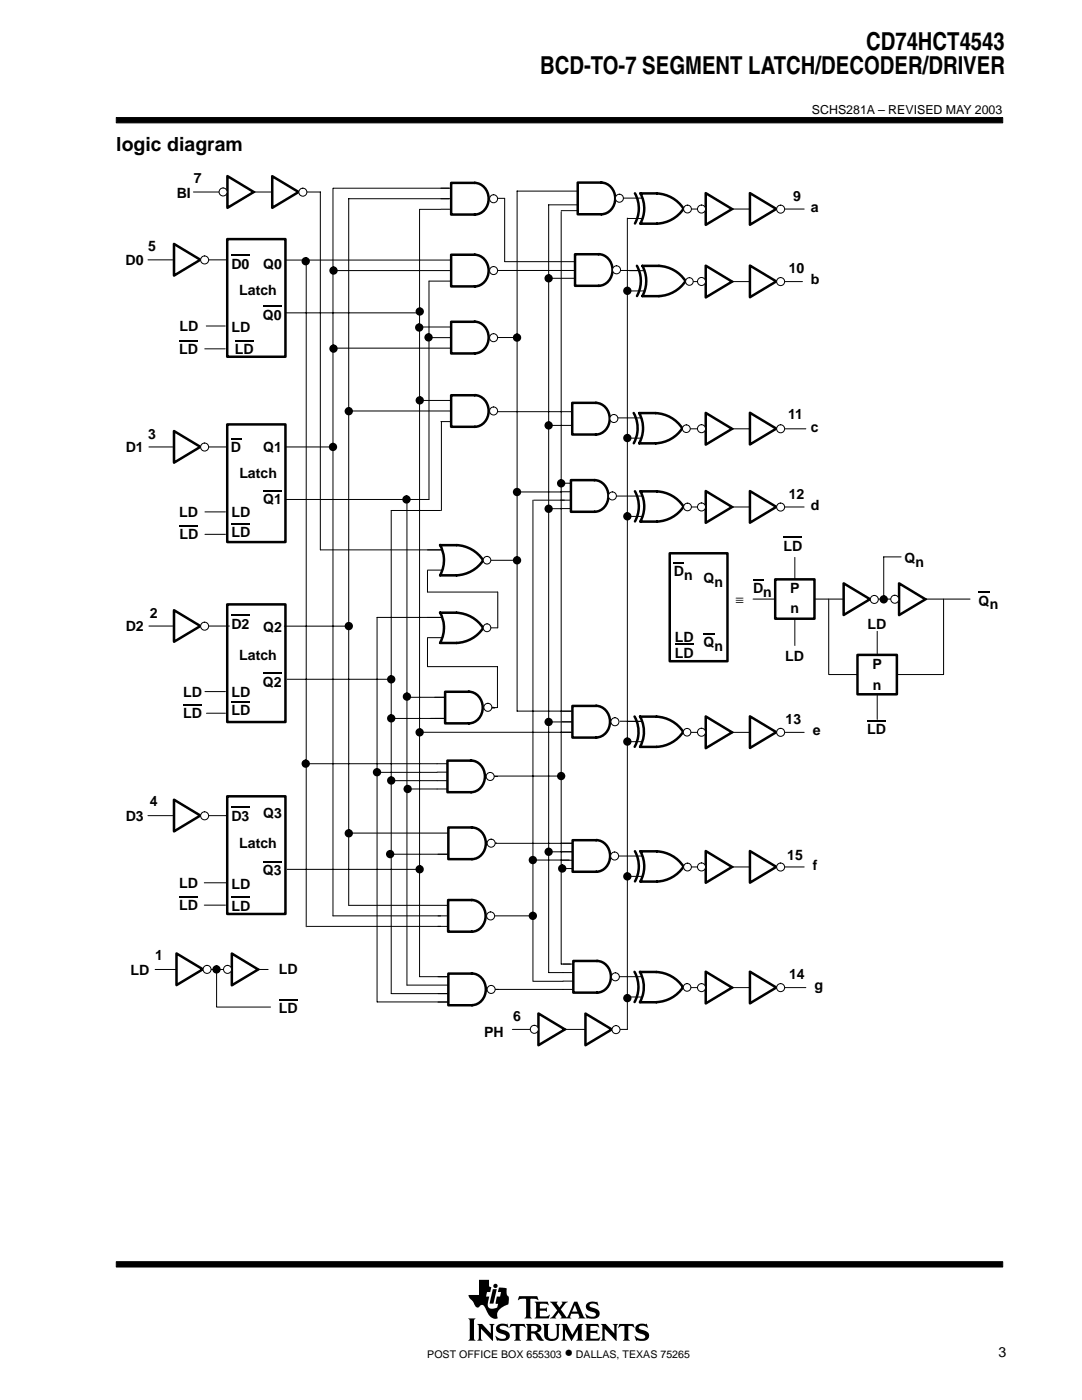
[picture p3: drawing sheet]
<svg xmlns="http://www.w3.org/2000/svg" width="216mm" height="279mm" viewBox="0 0 216 279" stroke-linecap="round" stroke-linejoin="round" font-family="sans-serif">
<g fill="#000" stroke="#000" stroke-width=".2">
<path d="M23.2 23.5h176.9v1h-176.9z" fill-rule="evenodd"/>
<path d="M23.2 251.8h176.9v1.1h-176.9z" fill-rule="evenodd"/>
</g>
<g fill="#000">
<path d="M98.3 257.3h.8l-.6 2.9h-.8z"/>
<path d="M93.4 263.1h1.5l-.3 .4v3.7l.3 .4h-1.5l.3-.4v-3.7z" fill-rule="evenodd"/>
<path d="M95.2 264.2h1l1.7 1.9v-1.5l-.3-.4h1.1l-.3 .4v3l-2.4-2.4v2l.3 .4h-1.1l.3-.6v-2.3z" fill-rule="evenodd"/>
<path d="M95.6 255.4h2v1.3l.4 .2-.2 1h-.6l-.2 .9h.6l-.3 1.2 .1 .7a.9 .9 0 0 0 1.2 .4l.6-.1 .2-.8-.5-.1 .2-1.3h.7l.2-.9h-.7l.3-1 1.5 .2v1.1l.2 .4 .2 .2v.7a.81 .81 0 0 1-.6 1 2.73 2.73 0 0 0-1.7 1.7l.1 .9h-.1a1.81 1.81 0 0 1-2.1-1.5l-.3-.6a.7 .7 0 0 0-.6-.6 .7 .7 0 0 0-.7 .5 1.12 1.12 0 0 1-1.1-1l-.7-.8-.2-.7h2.1z" fill-rule="evenodd"/>
<path d="M99.2 264.6a1.71 1.71 0 0 1 1.7-.4l.2 .1 .1-.1 .3 .8-.6-.3-.8-.1a.41 .41 0 0 0-.4 .5 .41 .41 0 0 0 .5 .3 1.29 1.29 0 0 1 1.5 1.4 1.08 1.08 0 0 1-1.2 .8l-1.1-.1-.2 .1-.4-1 .8 .5 .5 .1 .6-.1 .3-.2a.72 .72 0 0 0-.9-.7 .99 .99 0 0 1-1-.5 .99 .99 0 0 1 .1-1.1z" fill-rule="evenodd"/>
<path d="M101.9 264.2h2.8l.2 .8-.7-.4h-.4l-.1 .2v2.4l.3 .4h-1.4l.3-.4v-2.4l-.1-.2h-.5l-.7 .4z" fill-rule="evenodd"/>
<path d="M103.6 258.7h3.6l.2 .8-.4-.3-1.2 .1v3.5l.3 .3h-1.4l.2-.2 .1-.3v-3.2l-.1-.2h-.8l-.7 .3z" fill-rule="evenodd"/>
<path d="M104.9 264.2h1.9a.9 .9 0 0 1 1 .4 .9 .9 0 0 1 0 1.1l-.7 .2 .5 .4 .9 1.2a1.2 1.2 0 0 1-1.6-1l-.3-.3-.6-.1v1l.3 .5h-1.4l.3-.6v-2.3z" fill-rule="evenodd"/>
<path d="M106.7 259.8h2.6l.1 .7-.5-.3-1.2 .1v.8h1.1l.3-.2v.9l-.4-.2h-1v1l.2 .1h1.2l.5-.3h.1l-.2 .7h-2.8l.3-.5v-2.3z" fill-rule="evenodd"/>
<path d="M108.3 264.2h1.3l-.3 .4v2a.65 .65 0 0 0 .7 .6h.6l.4-.4 .1-2.1-.3-.5h1l-.3 .4v1.8a1.54 1.54 0 0 1-2.4 1l-.5-.7v-2.1z" fill-rule="evenodd"/>
<path d="M112 264.2h1.1l1.1 2.2 1.2-2.2h1l-.3 .4v2.6l.3 .4h-1.4l.3-.4v-1.8l-1.3 2.2-1.3-2.2v1.7l.4 .5h-1.1l.3-.6v-2.3z" fill-rule="evenodd"/>
<path d="M109.7 259.8h1.6l-.2 .3 .5 .8 .6-.8-.1-.3h1.2l-.4 .3-1 1.2 1.2 1.6 1.5-3.1h.6l1.2 2.9 .4 .4-1.4-.1a.22 .22 0 0 0 .2-.1 .22 .22 0 0 0 0-.3l-.2-.4h-1.4l-.2 .7 .2 .2h-2.2l.2-.3-.5-.9-.7 .9 .2 .3h-1.3l.6-.4 .9-1.2z" fill-rule="evenodd"/>
<path d="M117.1 260.2a2.08 2.08 0 0 1 1.9-.3l.2-.2 .1 .9a1.22 1.22 0 0 0-1.7-.1 .82 .82 0 0 0 .9 .6 1.06 1.06 0 0 1 1.2 1.1 1.06 1.06 0 0 1-1.2 1l-1.2-.1-.2 .1-.3-1 .8 .5 .8 .1a.46 .46 0 0 0 .5-.5 .46 .46 0 0 0-.5-.4l-.2-.1a1.11 1.11 0 0 1-1.2-1.5z" fill-rule="evenodd"/>
<path d="M116.7 264.2h2.6l.2 .8-.6-.4-1.1 .1v.9h1.1l.3-.2v.9l-.4-.3h-1v1.1l1.3 .1 .7-.4-.3 .8h-2.8l.3-.4v-2.6z" fill-rule="evenodd"/>
<path d="M119.9 264.2h1l1.7 1.9v-1.5l-.3-.4h1l-.3 .4v3l-2.3-2.4v2l.3 .4h-1.1l.3-.4v-2.6z" fill-rule="evenodd"/>
<path d="M123.6 264.2h2.8l.2 .8-.6-.4h-.5l-.1 .2v2.4l.3 .4h-1.4l.3-.4v-2.4l-.1-.2h-.5l-.7 .4z" fill-rule="evenodd"/>
<path d="M127 264.6a1.74 1.74 0 0 1 1.6-.4l.3 .1 .1-.1 .3 .8h-.1a1.2 1.2 0 0 0-1.7-.1 1.47 1.47 0 0 0 1.3 .7 1.03 1.03 0 0 1 .7 1.2 1.03 1.03 0 0 1-1.2 .8l-1.1-.1-.2 .1-.4-1 .9 .5 .9 .1a.45 .45 0 0 0 .4-.6 .45 .45 0 0 0-.6-.3l-.2-.1a1.11 1.11 0 0 1-1.2-1.4z" fill-rule="evenodd"/>
<circle cx="98.9" cy="256.6" r=".43"/>
</g>
<g fill="#fff">
<path d="M114.7 260.4l.5 1.4h-1z"/>
<path d="M106 264.7l.6-.1a.56 .56 0 0 1 .6 .5 .56 .56 0 0 1-.6 .6h-.6z" fill-rule="evenodd"/>
</g>
<path d="M29.7 89.2h36.7M57.1 99.7h28.5" fill="none" stroke="#000" stroke-width=".2"/>
<path d="M45.3 158.9h11.7v23.5h-11.7z" fill-rule="evenodd" fill="#fff"/>
<path d="M45.3 158.9h11.7v23.5h-11.7z" fill="none" stroke="#000" stroke-width=".5"/>
<path d="M45.3 120.6h11.7v23.5h-11.7z" fill-rule="evenodd" fill="#fff"/>
<path d="M45.3 120.6h11.7v23.5h-11.7z" fill="none" stroke="#000" stroke-width=".5"/>
<path d="M45.3 84.7h11.7v23.5h-11.7z" fill-rule="evenodd" fill="#fff"/>
<path d="M45.3 84.7h11.7v23.5h-11.7z" fill="none" stroke="#000" stroke-width=".5"/>
<path d="M137.6 56.2h22.5M81.2 99.7v96.9" fill="none" stroke="#000" stroke-width=".2"/>
<path d="M140.8 53l5.3 3.2-5.3 3.2z" fill="#fff"/>
<path d="M140.8 53l5.3 3.2-5.3 3.2z" fill="none" stroke="#000" stroke-width=".5"/>
<circle cx="146.1" cy="56.2" r=".17" fill="#000"/>
<path d="M140 56.2h.1" fill="none" stroke="#000" stroke-width=".2"/>
<circle cx="140" cy="56.2" r=".8" fill="#fff"/>
<circle cx="140" cy="56.2" r=".8" fill="none" stroke="#000" stroke-width=".2"/>
<path d="M149.6 53l5.3 3.2-5.3 3.1z" fill="#fff"/>
<path d="M149.6 53l5.3 3.2-5.3 3.1z" fill="none" stroke="#000" stroke-width=".5"/>
<circle cx="154.9" cy="56.2" r=".17" fill="#000"/>
<path d="M155.7 56.2h.1" fill="none" stroke="#000" stroke-width=".2"/>
<circle cx="155.8" cy="56.2" r=".8" fill="#fff"/>
<g fill="none" stroke="#000" stroke-width=".2">
<path d="M125.6 58.1h2.9M125.6 54h2.9"/>
<circle cx="155.8" cy="56.2" r=".8"/>
</g>
<path d="M127.1 53a6.2 6.2 0 0 1 0 6.1M128.2 53a6.2 6.2 0 0 1 0 6.1M128.2 53.1a10.9 10.9 0 0 1 5.6 .5 6.6 6.6 0 0 1 3 2.5M136.8 56.1a6.7 6.7 0 0 1-5.3 3h-3.3" fill="none" stroke="#000" stroke-width=".5"/>
<circle cx="137.6" cy="56.2" r=".76" fill="#fff"/>
<g fill="none" stroke="#000" stroke-width=".2">
<path d="M98.5 39.6h2.2M137 85.6h23.8M150.3 119.6h43.3M158.6 111.2v17.6M175 126v17.6"/>
<circle cx="137.6" cy="56.2" r=".76"/>
</g>
<path d="M140.8 82.4l5.3 3.2-5.3 3.1z" fill="#fff"/>
<path d="M140.8 82.4l5.3 3.2-5.3 3.1z" fill="none" stroke="#000" stroke-width=".5"/>
<circle cx="146.1" cy="85.6" r=".17" fill="#000"/>
<path d="M140 85.6h.1" fill="none" stroke="#000" stroke-width=".2"/>
<circle cx="140" cy="85.6" r=".8" fill="#fff"/>
<circle cx="140" cy="85.6" r=".8" fill="none" stroke="#000" stroke-width=".2"/>
<path d="M149.6 82.4l5.3 3.1-5.3 3.2z" fill="#fff"/>
<path d="M149.6 82.4l5.3 3.1-5.3 3.2z" fill="none" stroke="#000" stroke-width=".5"/>
<circle cx="154.9" cy="85.5" r=".17" fill="#000"/>
<path d="M155.7 85.6h.1" fill="none" stroke="#000" stroke-width=".2"/>
<circle cx="155.8" cy="85.6" r=".8" fill="#fff"/>
<g fill="none" stroke="#000" stroke-width=".2">
<path d="M123.2 83.4h4.6M125 87.4h2.8"/>
<circle cx="155.8" cy="85.6" r=".8"/>
</g>
<path d="M126.4 82.4a6.2 6.2 0 0 1 .1 6.1M127.5 82.4a6.2 6.2 0 0 1 0 6.1M127.6 82.4a10.9 10.9 0 0 1 5.6 .6 6.6 6.6 0 0 1 2.9 2.4M136.1 85.5a6.7 6.7 0 0 1-5.2 3h-3.3" fill="none" stroke="#000" stroke-width=".5"/>
<circle cx="137" cy="85.6" r=".77" fill="#fff"/>
<g fill="none" stroke="#000" stroke-width=".2">
<path d="M136.4 173h24.1"/>
<circle cx="137" cy="85.6" r=".77"/>
</g>
<path d="M140.8 169.8l5.3 3.2-5.3 3.2z" fill="#fff"/>
<path d="M140.8 169.8l5.3 3.2-5.3 3.2z" fill="none" stroke="#000" stroke-width=".5"/>
<circle cx="146.1" cy="173" r=".17" fill="#000"/>
<path d="M140 173h.1" fill="none" stroke="#000" stroke-width=".2"/>
<circle cx="140" cy="173" r=".8" fill="#fff"/>
<circle cx="140" cy="173" r=".8" fill="none" stroke="#000" stroke-width=".2"/>
<path d="M149.6 169.8l5.3 3.2-5.3 3.2z" fill="#fff"/>
<path d="M149.6 169.8l5.3 3.2-5.3 3.2z" fill="none" stroke="#000" stroke-width=".5"/>
<circle cx="154.9" cy="173" r=".17" fill="#000"/>
<path d="M155.7 173.1h.1" fill="none" stroke="#000" stroke-width=".2"/>
<circle cx="155.8" cy="173" r=".8" fill="#fff"/>
<g fill="none" stroke="#000" stroke-width=".2">
<path d="M111.9 99.8h2M111.9 98.1h2M111.9 96.4h2M121.5 99h.2M122.2 99h.1M111.9 101.5h2"/>
<circle cx="155.8" cy="173" r=".8"/>
</g>
<path d="M118.6 95.8a3.2 3.2 0 0 1 2.8 3.2 3.2 3.2 0 0 1-2.8 3.1M118.7 95.8h-4.8v6.3h4.8" fill="none" stroke="#000" stroke-width=".5"/>
<circle cx="122.2" cy="99" r=".8" fill="#fff"/>
<g fill="none" stroke="#000" stroke-width=".2">
<path d="M125.2 43.5v161.9M137.1 197.1h23.7"/>
<circle cx="122.2" cy="99" r=".8"/>
</g>
<path d="M140.8 193.9l5.3 3.2-5.3 3.2z" fill="#fff"/>
<path d="M140.8 193.9l5.3 3.2-5.3 3.2z" fill="none" stroke="#000" stroke-width=".5"/>
<circle cx="146.1" cy="197.1" r=".17" fill="#000"/>
<path d="M140 197.1h.1" fill="none" stroke="#000" stroke-width=".2"/>
<circle cx="140" cy="197.1" r=".8" fill="#fff"/>
<circle cx="140" cy="197.1" r=".8" fill="none" stroke="#000" stroke-width=".2"/>
<path d="M149.6 193.9l5.3 3.2-5.3 3.1z" fill="#fff"/>
<path d="M149.6 193.9l5.3 3.2-5.3 3.1z" fill="none" stroke="#000" stroke-width=".5"/>
<circle cx="154.9" cy="197.1" r=".17" fill="#000"/>
<path d="M155.7 197.1h.1" fill="none" stroke="#000" stroke-width=".2"/>
<circle cx="155.8" cy="197.1" r=".8" fill="#fff"/>
<g fill="none" stroke="#000" stroke-width=".2">
<path d="M112.3 197.5h2.1M112.3 195.8h2.1M112.3 194.1h2.1M112.3 192.4h2.1M122.8 195h.1"/>
<circle cx="155.8" cy="197.1" r=".8"/>
</g>
<path d="M119.1 191.8a3.2 3.2 0 0 1 2.8 3.1 3.2 3.2 0 0 1-2.8 3.2M119.2 191.8h-4.8v6.3h4.8" fill="none" stroke="#000" stroke-width=".5"/>
<circle cx="122.8" cy="194.9" r=".8" fill="#fff"/>
<g fill="none" stroke="#000" stroke-width=".2">
<path d="M112.2 146.1h1.9M112.2 144h1.9M112.2 141.9h1.9M121.7 144h1.4M122.7 144h.1"/>
<circle cx="122.8" cy="194.9" r=".8"/>
</g>
<path d="M118.9 140.9a3.2 3.2 0 0 1 2.8 3.1 3.2 3.2 0 0 1-2.8 3.2M119 140.9h-4.8v6.3h4.8" fill="none" stroke="#000" stroke-width=".5"/>
<circle cx="122.7" cy="144" r=".8" fill="#fff"/>
<g fill="none" stroke="#000" stroke-width=".2">
<path d="M112.2 173.3h2.1M112.2 171.7h2.1M112.2 170h2.1M112.2 168.3h2.1M122.7 170.9h.1"/>
<circle cx="122.7" cy="144" r=".8"/>
</g>
<path d="M118.9 167.7a3.2 3.2 0 0 1 2.8 3.1 3.2 3.2 0 0 1-2.7 3.2M119 167.7h-4.7v6.3h4.7" fill="none" stroke="#000" stroke-width=".5"/>
<circle cx="122.6" cy="170.8" r=".8" fill="#fff"/>
<g fill="none" stroke="#000" stroke-width=".2">
<path d="M38.6 38.3h25.3v71.4M66.4 37.6v145.2h21.5M66.5 37.6h23.1M89.6 39.7h-20v141M100.7 39.6v12.6h14.6M103.2 38.1v103.8h10.9M103.2 38.1h12.2M29.5 51.9h15.7M61.1 51.9v133.1M87.9 41.8h-4.2v153.1h5.5M98.5 54h16M109.5 55.5h5.6"/>
<path d="M112 42.2v150.2h1.8M112 42h3.1M115.1 40.9h-5.6v153.2h2.8M122 54h5.4M136.4 41.7h24.1M40.9 69.6h4M41.2 65.1h3.7M50.1 62.4h33.7M99.3 82.2h15.5M103.2 98.2h8.8M106.3 99.8v95.9M109.5 84.9h5.3"/>
<path d="M111.9 96.4h.1M40.9 102.2h4.1M40.9 106.6h4.1M78.1 101.9v96.4h11.1M85.3 113.9v4.3h14v7.1M109.5 101.5h2.5M29.7 124.9h16.1M40.9 138h4.1M56.7 125h12.9M57.3 135.6h20.8M81.2 139.2h7.7M85.3 127.4v5.6h14"/>
<path d="M88 123.2h-12.8v76.8M99.3 133.1v8.1M41.2 142.3h3.8M61.3 152.4h25.9M75.2 154.1h12M78.1 143.4h10.7M78.1 155.8h9.1M81.3 157.5h5.9M83.7 146.1h30.3M97.4 141.3h1.3M97.7 141.2h1.4M98.4 154.9h13.6"/>
<path d="M109.5 144.1h4.7M123.7 143.9h4M137.1 146.2h23.4M29.5 162.8h15.7M40.8 176.2h4.4M57.3 173.5h26.4M77.9 170.5h11.3M96.9 168.3h17.3M106.7 171.6h6.9M109.5 170h4.7M31 193.5h22.5M40.8 180.6h4.2"/>
<path d="M43.2 193.5v7.4M61.3 184.9h26.6M75.3 200h13.9M97.2 197.5h15.1M98.8 182.8h7.5M106.3 195.8h6M43.2 201h10.8"/>
<circle cx="122.6" cy="170.8" r=".8"/>
</g>
<path d="M45.3 47.7h11.7v23.5h-11.7z" fill-rule="evenodd" fill="#fff"/>
<path d="M45.3 47.7h11.7v23.5h-11.7z" fill="none" stroke="#000" stroke-width=".5"/>
<path d="M120 36.4a3.2 3.2 0 0 1 2.8 3.2 3.2 3.2 0 0 1-2.8 3.2zM115.3 36.4h4.7v6.4h-4.7z" fill-rule="evenodd" fill="#fff"/>
<path d="M120 36.4a3.2 3.2 0 0 1 2.8 3.2 3.2 3.2 0 0 1-2.8 3.2h-4.7v-6.4h4.7" fill="none" stroke="#000" stroke-width=".5"/>
<path d="M123.6 39.6h.1" fill="none" stroke="#000" stroke-width=".2"/>
<circle cx="123.6" cy="39.6" r=".8" fill="#fff"/>
<circle cx="123.6" cy="39.6" r=".8" fill="none" stroke="#000" stroke-width=".2"/>
<path d="M119.4 50.7a3.2 3.2 0 0 1 2.8 3.2 3.2 3.2 0 0 1-2.7 3.1zM114.7 50.7h4.8v6.3h-4.8z" fill-rule="evenodd" fill="#fff"/>
<path d="M119.4 50.7a3.2 3.2 0 0 1 2.8 3.2 3.2 3.2 0 0 1-2.7 3.1h-4.8v-6.3h4.8" fill="none" stroke="#000" stroke-width=".5"/>
<path d="M123.1 53.9h.1" fill="none" stroke="#000" stroke-width=".2"/>
<circle cx="123" cy="53.8" r=".8" fill="#fff"/>
<circle cx="123" cy="53.8" r=".8" fill="none" stroke="#000" stroke-width=".2"/>
<path d="M118.9 80.4a3.2 3.2 0 0 1 2.8 3.1 3.2 3.2 0 0 1-2.8 3.2zM114.2 80.4h4.7v6.3h-4.7z" fill-rule="evenodd" fill="#fff"/>
<path d="M118.9 80.4a3.2 3.2 0 0 1 2.8 3.1 3.2 3.2 0 0 1-2.8 3.2h-4.7v-6.3h4.7" fill="none" stroke="#000" stroke-width=".5"/>
<path d="M122.5 83.5h.1" fill="none" stroke="#000" stroke-width=".2"/>
<circle cx="122.5" cy="83.5" r=".8" fill="#fff"/>
<circle cx="122.5" cy="83.5" r=".8" fill="none" stroke="#000" stroke-width=".2"/>
<path d="M140.8 38.5l5.3 3.2-5.3 3.2z" fill="#fff"/>
<path d="M140.8 38.5l5.3 3.2-5.3 3.2z" fill="none" stroke="#000" stroke-width=".5"/>
<circle cx="146.1" cy="41.7" r=".17" fill="#000"/>
<path d="M140 41.7h.1" fill="none" stroke="#000" stroke-width=".2"/>
<circle cx="140" cy="41.7" r=".8" fill="#fff"/>
<g fill="none" stroke="#000" stroke-width=".2">
<path d="M88 39.7h1.9M88 37.6h1.9M97.5 39.7h1.4M98.5 39.7h.1M88 41.8h1.9"/>
<circle cx="140" cy="41.7" r=".8"/>
</g>
<path d="M94.7 36.5a3.2 3.2 0 0 1 2.8 3.1 3.2 3.2 0 0 1-2.8 3.2M94.8 36.5h-4.8v6.3h4.8" fill="none" stroke="#000" stroke-width=".5"/>
<circle cx="98.5" cy="39.7" r=".8" fill="#fff"/>
<g fill="none" stroke="#000" stroke-width=".2">
<path d="M57 51.9h32.9M66.4 54h23.5M85.6 56.1h4.3M97.5 54h1.4M98.5 54h.1"/>
<circle cx="98.5" cy="39.7" r=".8"/>
</g>
<path d="M94.7 50.8a3.2 3.2 0 0 1 2.8 3.2 3.2 3.2 0 0 1-2.8 3.2M94.8 50.8h-4.8v6.4h4.8" fill="none" stroke="#000" stroke-width=".5"/>
<circle cx="98.5" cy="54" r=".8" fill="#fff"/>
<g fill="none" stroke="#000" stroke-width=".2">
<path d="M66.8 69.5h23.1M83.5 65.3h6.5M85.9 67.4h3.9M97.5 67.4h1.4M98.5 67.4h.1"/>
<circle cx="98.5" cy="54" r=".8"/>
</g>
<path d="M94.7 64.2a3.2 3.2 0 0 1 2.8 3.1 3.2 3.2 0 0 1-2.8 3.2M94.8 64.2h-4.8v6.3h4.8" fill="none" stroke="#000" stroke-width=".5"/>
<circle cx="98.5" cy="67.4" r=".8" fill="#fff"/>
<g fill="none" stroke="#000" stroke-width=".2">
<path d="M83.8 79.9h6.1M69.6 82h20.3M88 84.1h1.9M97.5 82h1.4M98.5 82h.1"/>
<circle cx="98.5" cy="67.4" r=".8"/>
</g>
<path d="M94.7 78.9a3.2 3.2 0 0 1 2.8 3.1 3.2 3.2 0 0 1-2.8 3.2M94.8 78.9h-4.8v6.3h4.8" fill="none" stroke="#000" stroke-width=".5"/>
<circle cx="98.5" cy="82" r=".8" fill="#fff"/>
<g fill="none" stroke="#000" stroke-width=".2">
<path d="M63.9 109.7h24.3M98 111.8h5.2M97.7 125.3h1.6M87.2 157.5h2.1M87.2 155.8h2.1M87.2 154.1h2.1M87.2 152.4h2.1M96.8 155h2.5M97.9 155h.1"/>
<circle cx="98.5" cy="82" r=".8"/>
</g>
<path d="M94 151.8a3.2 3.2 0 0 1 2.8 3.1 3.2 3.2 0 0 1-2.8 3.2M94 151.8h-4.7v6.3h4.7" fill="none" stroke="#000" stroke-width=".5"/>
<circle cx="97.8" cy="155" r=".8" fill="#fff"/>
<g fill="none" stroke="#000" stroke-width=".2">
<path d="M69.6 166.3h19.7M87.4 170.5h1.9M97 168.3h2.1M98 168.3h.1"/>
<circle cx="97.8" cy="155" r=".8"/>
</g>
<path d="M94.1 165.1a3.2 3.2 0 0 1 2.8 3.2 3.2 3.2 0 0 1-2.7 3.2h-4.7v-6.4h4.7" fill="none" stroke="#000" stroke-width=".5"/>
<circle cx="98" cy="168.3" r=".8" fill="#fff"/>
<g fill="none" stroke="#000" stroke-width=".2">
<path d="M69.6 180.7h19.7M87.4 184.9h1.9M87.4 182.8h1.9M96.9 182.8h1.4M97.9 182.8h.1"/>
<circle cx="98" cy="168.3" r=".8"/>
</g>
<path d="M94.1 179.6a3.2 3.2 0 0 1 2.8 3.2 3.2 3.2 0 0 1-2.8 3.1M94.2 179.6h-4.8v6.3h4.8" fill="none" stroke="#000" stroke-width=".5"/>
<circle cx="97.9" cy="182.8" r=".8" fill="#fff"/>
<g fill="none" stroke="#000" stroke-width=".2">
<path d="M81.2 196.6h8.3M87.4 200h2.1M87.4 198.3h2.1M87.4 194.9h2.1M97 197.5h2.5M98 197.5h.1"/>
<circle cx="97.9" cy="182.8" r=".8"/>
</g>
<path d="M94.1 194.3a3.2 3.2 0 0 1 2.9 3.1 3.2 3.2 0 0 1-2.8 3.2M94.2 194.3h-4.7v6.3h4.7" fill="none" stroke="#000" stroke-width=".5"/>
<circle cx="98" cy="197.5" r=".8" fill="#fff"/>
<circle cx="98" cy="197.5" r=".8" fill="none" stroke="#000" stroke-width=".2"/>
<path d="M149.6 38.5l5.3 3.2-5.3 3.2z" fill="#fff"/>
<path d="M149.6 38.5l5.3 3.2-5.3 3.2z" fill="none" stroke="#000" stroke-width=".5"/>
<circle cx="154.9" cy="41.7" r=".17" fill="#000"/>
<path d="M155.7 41.8h.1" fill="none" stroke="#000" stroke-width=".2"/>
<circle cx="155.8" cy="41.7" r=".8" fill="#fff"/>
<circle cx="155.8" cy="41.7" r=".8" fill="none" stroke="#000" stroke-width=".2"/>
<path d="M140.8 143l5.3 3.2-5.3 3.1z" fill="#fff"/>
<path d="M140.8 143l5.3 3.2-5.3 3.1z" fill="none" stroke="#000" stroke-width=".5"/>
<circle cx="146.1" cy="146.2" r=".17" fill="#000"/>
<path d="M140 146.2h.1" fill="none" stroke="#000" stroke-width=".2"/>
<circle cx="140" cy="146.1" r=".8" fill="#fff"/>
<circle cx="140" cy="146.1" r=".8" fill="none" stroke="#000" stroke-width=".2"/>
<path d="M149.6 143l5.3 3.1-5.3 3.2z" fill="#fff"/>
<path d="M149.6 143l5.3 3.1-5.3 3.2z" fill="none" stroke="#000" stroke-width=".5"/>
<circle cx="154.9" cy="146.1" r=".17" fill="#000"/>
<path d="M155.7 146.2h.1" fill="none" stroke="#000" stroke-width=".2"/>
<circle cx="155.8" cy="146.2" r=".8" fill="#fff"/>
<circle cx="155.8" cy="146.2" r=".8" fill="none" stroke="#000" stroke-width=".2"/>
<path d="M34.7 48.7l5.3 3.1-5.3 3.2z" fill="#fff"/>
<path d="M34.7 48.7l5.3 3.1-5.3 3.2z" fill="none" stroke="#000" stroke-width=".5"/>
<circle cx="40" cy="51.8" r=".17" fill="#000"/>
<path d="M40.8 51.9h.1" fill="none" stroke="#000" stroke-width=".2"/>
<circle cx="40.8" cy="51.9" r=".8" fill="#fff"/>
<circle cx="40.8" cy="51.9" r=".8" fill="none" stroke="#000" stroke-width=".2"/>
<path d="M34.7 86l5.3 3.2-5.3 3.1z" fill="#fff"/>
<path d="M34.7 86l5.3 3.2-5.3 3.1z" fill="none" stroke="#000" stroke-width=".5"/>
<circle cx="40" cy="89.2" r=".17" fill="#000"/>
<path d="M40.8 89.2h.1" fill="none" stroke="#000" stroke-width=".2"/>
<circle cx="40.8" cy="89.2" r=".8" fill="#fff"/>
<circle cx="40.8" cy="89.2" r=".8" fill="none" stroke="#000" stroke-width=".2"/>
<path d="M34.7 121.8l5.3 3.1-5.3 3.2z" fill="#fff"/>
<path d="M34.7 121.8l5.3 3.1-5.3 3.2z" fill="none" stroke="#000" stroke-width=".5"/>
<circle cx="40" cy="124.9" r=".17" fill="#000"/>
<path d="M40.8 125h.1" fill="none" stroke="#000" stroke-width=".2"/>
<circle cx="40.8" cy="125" r=".8" fill="#fff"/>
<circle cx="40.8" cy="125" r=".8" fill="none" stroke="#000" stroke-width=".2"/>
<path d="M34.7 159.6l5.3 3.2-5.3 3.1z" fill="#fff"/>
<path d="M34.7 159.6l5.3 3.2-5.3 3.1z" fill="none" stroke="#000" stroke-width=".5"/>
<circle cx="40" cy="162.8" r=".17" fill="#000"/>
<path d="M40.8 162.8h.1" fill="none" stroke="#000" stroke-width=".2"/>
<circle cx="40.8" cy="162.8" r=".8" fill="#fff"/>
<circle cx="40.8" cy="162.8" r=".8" fill="none" stroke="#000" stroke-width=".2"/>
<path d="M46.3 190.3l5.2 3.2-5.2 3.1z" fill="#fff"/>
<path d="M46.3 190.3l5.2 3.2-5.2 3.1z" fill="none" stroke="#000" stroke-width=".5"/>
<circle cx="51.5" cy="193.5" r=".17" fill="#000"/>
<path d="M45.4 193.5h.1" fill="none" stroke="#000" stroke-width=".2"/>
<circle cx="45.4" cy="193.5" r=".8" fill="#fff"/>
<circle cx="45.4" cy="193.5" r=".8" fill="none" stroke="#000" stroke-width=".2"/>
<path d="M35.2 190.3l5.3 3.1-5.3 3.2z" fill="#fff"/>
<path d="M35.2 190.3l5.3 3.1-5.3 3.2z" fill="none" stroke="#000" stroke-width=".5"/>
<circle cx="40.5" cy="193.4" r=".17" fill="#000"/>
<path d="M41.3 193.5h.1" fill="none" stroke="#000" stroke-width=".2"/>
<circle cx="41.3" cy="193.5" r=".8" fill="#fff"/>
<g fill="none" stroke="#000" stroke-width=".2">
<path d="M102.2 205.4h23"/>
<circle cx="41.3" cy="193.5" r=".8"/>
</g>
<path d="M116.8 202.3l5.3 3.1-5.3 3.2z" fill="#fff"/>
<path d="M116.8 202.3l5.3 3.1-5.3 3.2z" fill="none" stroke="#000" stroke-width=".5"/>
<circle cx="122.1" cy="205.4" r=".17" fill="#000"/>
<path d="M122.9 205.5h.1" fill="none" stroke="#000" stroke-width=".2"/>
<circle cx="122.9" cy="205.5" r=".8" fill="#fff"/>
<circle cx="122.9" cy="205.5" r=".8" fill="none" stroke="#000" stroke-width=".2"/>
<path d="M107.4 202.3l5.3 3.1-5.3 3.2z" fill="#fff"/>
<path d="M107.4 202.3l5.3 3.1-5.3 3.2z" fill="none" stroke="#000" stroke-width=".5"/>
<circle cx="112.7" cy="205.4" r=".17" fill="#000"/>
<path d="M106.6 205.4h.1" fill="none" stroke="#000" stroke-width=".2"/>
<circle cx="106.6" cy="205.4" r=".8" fill="#fff"/>
<circle cx="106.6" cy="205.4" r=".8" fill="none" stroke="#000" stroke-width=".2"/>
<path d="M54.3 35.2l5.3 3.1-5.3 3.2z" fill="#fff"/>
<path d="M54.3 35.2l5.3 3.1-5.3 3.2z" fill="none" stroke="#000" stroke-width=".5"/>
<circle cx="59.6" cy="38.3" r=".17" fill="#000"/>
<path d="M60.4 38.4h.1" fill="none" stroke="#000" stroke-width=".2"/>
<circle cx="60.4" cy="38.4" r=".8" fill="#fff"/>
<circle cx="60.4" cy="38.4" r=".8" fill="none" stroke="#000" stroke-width=".2"/>
<path d="M45.4 35.1l5.2 3.2-5.2 3.2z" fill="#fff"/>
<path d="M45.4 35.1l5.2 3.2-5.2 3.2z" fill="none" stroke="#000" stroke-width=".5"/>
<circle cx="50.6" cy="38.3" r=".17" fill="#000"/>
<path d="M44.5 38.3h.1" fill="none" stroke="#000" stroke-width=".2"/>
<circle cx="44.5" cy="38.3" r=".8" fill="#fff"/>
<g fill="none" stroke="#000" stroke-width=".2">
<path d="M99.3 67.4h3.9M106.5 99.8h6.1M137.2 101.2h23.3"/>
<circle cx="44.5" cy="38.3" r=".8"/>
</g>
<g fill="none" stroke="#000" stroke-width=".36">
<path d="M46.2 51h3.6M35.8 68h3.7M46.8 68h3.8M52.5 61.1h3.7M46.1 87.5h2M52.5 98h3.7M35.8 105h3.8M46.2 104.6h3.7M46.2 140h3.7M46.2 122.8h3.6M52.5 134.3h3.7M36.6 140.7h3.7"/>
<path d="M35.8 179h3.7M46.2 179h3.7M46.2 161.1h3.6M52.5 172h3.7M55.6 199.5h3.8"/>
</g>
<g fill="#000" stroke="#000" stroke-width=".34">
<circle cx="109.5" cy="55.5" r=".66"/>
<circle cx="125.2" cy="58" r=".66"/>
<circle cx="103.2" cy="67.4" r=".66"/>
<circle cx="66.4" cy="89.2" r=".66"/>
<circle cx="69.6" cy="82.1" r=".66"/>
<circle cx="103.2" cy="98.2" r=".66"/>
<circle cx="109.5" cy="84.9" r=".66"/>
<circle cx="125.2" cy="87.4" r=".66"/>
<circle cx="109.5" cy="101.5" r=".66"/>
<circle cx="125.2" cy="103" r=".66"/>
<circle cx="69.6" cy="124.9" r=".66"/>
<circle cx="78.1" cy="135.6" r=".66"/>
<circle cx="81.2" cy="139" r=".66"/>
<circle cx="61" cy="152.4" r=".66"/>
<circle cx="75.2" cy="154.1" r=".66"/>
<circle cx="78.1" cy="143.4" r=".66"/>
<circle cx="78.1" cy="155.8" r=".66"/>
<circle cx="81.3" cy="157.5" r=".66"/>
<circle cx="83.7" cy="146.2" r=".66"/>
<circle cx="109.5" cy="144.1" r=".66"/>
<circle cx="112" cy="154.9" r=".66"/>
<circle cx="125.2" cy="148" r=".66"/>
<circle cx="69.6" cy="166.3" r=".66"/>
<circle cx="83.7" cy="173.5" r=".66"/>
<circle cx="106.3" cy="171.6" r=".66"/>
<circle cx="109.5" cy="170" r=".66"/>
<circle cx="112.2" cy="173.3" r=".66"/>
<circle cx="125.2" cy="174.9" r=".66"/>
<circle cx="43.2" cy="193.5" r=".66"/>
<circle cx="106.3" cy="182.8" r=".66"/>
<circle cx="125.2" cy="199.2" r=".66"/>
</g>
<g fill="#000">
<circle cx="109.5" cy="55.5" r=".17"/>
<circle cx="125.2" cy="58.1" r=".17"/>
<circle cx="103.2" cy="67.4" r=".17"/>
<circle cx="66.4" cy="89.2" r=".17"/>
<circle cx="69.6" cy="82.1" r=".17"/>
<circle cx="103.2" cy="98.2" r=".17"/>
<circle cx="109.5" cy="84.9" r=".17"/>
<circle cx="125.2" cy="87.4" r=".17"/>
<circle cx="109.5" cy="101.5" r=".17"/>
<circle cx="125.2" cy="103.1" r=".17"/>
<circle cx="69.6" cy="125" r=".17"/>
<circle cx="78.1" cy="135.6" r=".17"/>
<circle cx="81.2" cy="139" r=".17"/>
<circle cx="61" cy="152.4" r=".17"/>
<circle cx="75.2" cy="154.1" r=".17"/>
<circle cx="78.1" cy="143.4" r=".17"/>
<circle cx="78.1" cy="155.8" r=".17"/>
<circle cx="81.3" cy="157.5" r=".17"/>
<circle cx="83.7" cy="146.1" r=".17"/>
<circle cx="109.5" cy="144.1" r=".17"/>
<circle cx="112" cy="154.9" r=".17"/>
<circle cx="125.2" cy="148" r=".17"/>
<circle cx="69.6" cy="166.3" r=".17"/>
<circle cx="83.7" cy="173.5" r=".17"/>
<circle cx="106.3" cy="171.6" r=".17"/>
<circle cx="109.5" cy="170" r=".17"/>
<circle cx="112.2" cy="173.3" r=".17"/>
<circle cx="125.2" cy="174.9" r=".17"/>
<circle cx="43.2" cy="193.5" r=".17"/>
<circle cx="106.3" cy="182.8" r=".17"/>
<circle cx="125.2" cy="199.2" r=".17"/>
</g>
<path d="M140.8 98l5.3 3.2-5.3 3.1z" fill="#fff"/>
<path d="M140.8 98l5.3 3.2-5.3 3.1z" fill="none" stroke="#000" stroke-width=".5"/>
<circle cx="146.1" cy="101.2" r=".17" fill="#000"/>
<path d="M140 101.2h.1" fill="none" stroke="#000" stroke-width=".2"/>
<circle cx="140" cy="101.2" r=".8" fill="#fff"/>
<circle cx="140" cy="101.2" r=".8" fill="none" stroke="#000" stroke-width=".2"/>
<path d="M149.6 98l5.3 3.2-5.3 3.1z" fill="#fff"/>
<path d="M149.6 98l5.3 3.2-5.3 3.1z" fill="none" stroke="#000" stroke-width=".5"/>
<circle cx="154.9" cy="101.2" r=".17" fill="#000"/>
<path d="M155.7 101.2h.1" fill="none" stroke="#000" stroke-width=".2"/>
<circle cx="155.8" cy="101.2" r=".8" fill="#fff"/>
<g fill="none" stroke="#000" stroke-width=".2">
<path d="M124.4 39.5h3.7M125.2 43.6h2.9"/>
<circle cx="155.8" cy="101.2" r=".8"/>
</g>
<circle cx="77.9" cy="170.5" r=".66" fill="#000" stroke="#000" stroke-width=".34"/>
<circle cx="77.9" cy="170.5" r=".17" fill="#000"/>
<path d="M126.7 38.6a6.2 6.2 0 0 1 0 6M127.8 38.6a6.2 6.2 0 0 1 0 6M127.8 38.6a10.9 10.9 0 0 1 5.6 .5 6.6 6.6 0 0 1 3 2.5M136.4 41.6a6.7 6.7 0 0 1-5.3 3h-3.3" fill="none" stroke="#000" stroke-width=".5"/>
<circle cx="137.2" cy="41.7" r=".78" fill="#fff"/>
<g fill="none" stroke="#000" stroke-width=".2">
<path d="M123 99h5.1M125.2 103.1h2.9"/>
<circle cx="137.2" cy="41.7" r=".78"/>
</g>
<path d="M126.7 98a6.2 6.2 0 0 1 0 6.1M127.8 98a6.2 6.2 0 0 1 0 6.1M127.8 98.1a10.9 10.9 0 0 1 5.6 .5 6.6 6.6 0 0 1 3 2.5M136.4 101.1a6.7 6.7 0 0 1-5.3 3h-3.3" fill="none" stroke="#000" stroke-width=".5"/>
<circle cx="137.2" cy="101.2" r=".77" fill="#fff"/>
<g fill="none" stroke="#000" stroke-width=".2">
<path d="M125.1 148h2.9M125.1 144h2.9"/>
<circle cx="137.2" cy="101.2" r=".77"/>
</g>
<path d="M126.6 143a6.2 6.2 0 0 1 0 6M136.3 146a6.7 6.7 0 0 0-5.3-3h-3.3a6.3 6.3 0 0 1 0 6l3.3 .1M136.3 146.1a6.7 6.7 0 0 1-5.3 3" fill="none" stroke="#000" stroke-width=".5"/>
<circle cx="137.1" cy="146.1" r=".76" fill="#fff"/>
<g fill="none" stroke="#000" stroke-width=".2">
<path d="M123.4 170.8h4.7M125.2 174.9h2.9"/>
<circle cx="137.1" cy="146.1" r=".76"/>
</g>
<path d="M126.7 169.9a6.2 6.2 0 0 1 0 6M127.8 169.9a6.2 6.2 0 0 1 0 6M127.8 169.9a10.9 10.9 0 0 1 5.6 .5 6.6 6.6 0 0 1 3 2.5M136.4 172.9a6.7 6.7 0 0 1-5.3 3h-3.3" fill="none" stroke="#000" stroke-width=".5"/>
<circle cx="137.2" cy="173" r=".78" fill="#fff"/>
<g fill="none" stroke="#000" stroke-width=".2">
<path d="M123.6 194.9h4.4M125.1 199h2.9"/>
<circle cx="137.2" cy="173" r=".78"/>
</g>
<path d="M126.6 194a6.2 6.2 0 0 1 0 6M127.7 194a6.2 6.2 0 0 1 0 6M127.7 194a10.9 10.9 0 0 1 5.6 .5 6.9 6.9 0 0 1 3 2.5 6.7 6.7 0 0 1-5.3 3M127.7 200h3.3" fill="none" stroke="#000" stroke-width=".5"/>
<circle cx="137.1" cy="197.1" r=".76" fill="#fff"/>
<g fill="none" stroke="#000" stroke-width=".2">
<path d="M86.7 139.2h2M86.7 143.4h2M96.4 141.2h2.1M97.4 141.2h.1"/>
<circle cx="137.1" cy="197.1" r=".76"/>
</g>
<circle cx="112" cy="96.5" r=".66" fill="#000" stroke="#000" stroke-width=".34"/>
<circle cx="112" cy="96.4" r=".17" fill="#000"/>
<path d="M93.5 138a3.2 3.2 0 0 1 2.8 3.2 3.2 3.2 0 0 1-2.8 3.2M93.6 138.1h-4.8v6.3h4.8" fill="none" stroke="#000" stroke-width=".5"/>
<circle cx="97.3" cy="141.2" r=".8" fill="#fff"/>
<g fill="none" stroke="#000" stroke-width=".2">
<path d="M85.3 113.8h2.9M85.3 109.7h2.9M97.2 111.8h.1"/>
<circle cx="97.3" cy="141.2" r=".8"/>
</g>
<path d="M87.8 108.8a6.2 6.2 0 0 1 0 6M87.8 108.8a10.7 10.7 0 0 1 5.6 .5 6.6 6.6 0 0 1 3 2.5M87.8 114.8h3.3M96.4 111.8a6.7 6.7 0 0 1-5.3 3" fill="none" stroke="#000" stroke-width=".5"/>
<circle cx="97.2" cy="111.8" r=".76" fill="#fff"/>
<g fill="none" stroke="#000" stroke-width=".2">
<path d="M85.3 127.3h2.9M85.3 123.2h2.9M97.2 125.3h.1"/>
<circle cx="97.2" cy="111.8" r=".76"/>
</g>
<circle cx="103.2" cy="111.8" r=".66" fill="#000" stroke="#000" stroke-width=".34"/>
<circle cx="103.2" cy="111.8" r=".17" fill="#000"/>
<path d="M96.4 125.3a6.7 6.7 0 0 0-5.3-3h-3.3a6.2 6.2 0 0 1 0 6h3.3M96.4 125.3a6.7 6.7 0 0 1-5.3 3" fill="none" stroke="#000" stroke-width=".5"/>
<circle cx="97.2" cy="125.3" r=".77" fill="#fff"/>
<g fill="none" stroke="#000" stroke-width=".2">
<path d="M85.6 56.1v43.6M88.1 84.1v17.8M78.1 101.9h9.8"/>
<circle cx="97.2" cy="125.3" r=".77"/>
</g>
<g fill="#000" stroke="#000" stroke-width=".34">
<circle cx="61" cy="52.1" r=".66"/>
<circle cx="66.5" cy="54" r=".66"/>
<circle cx="66.5" cy="69.6" r=".66"/>
<circle cx="83.7" cy="65.4" r=".66"/>
<circle cx="83.8" cy="62.2" r=".66"/>
<circle cx="83.8" cy="79.9" r=".66"/>
<circle cx="85.5" cy="67.3" r=".66"/>
<circle cx="81.1" cy="99.7" r=".66"/>
</g>
<g fill="#000">
<circle cx="61" cy="52.1" r=".17"/>
<circle cx="66.6" cy="54" r=".17"/>
<circle cx="66.6" cy="69.6" r=".17"/>
<circle cx="83.7" cy="65.4" r=".17"/>
<circle cx="83.8" cy="62.2" r=".17"/>
<circle cx="83.8" cy="79.9" r=".17"/>
<circle cx="85.5" cy="67.4" r=".17"/>
<circle cx="81.1" cy="99.7" r=".17"/>
</g>
<path d="M133.6 110.4h11.6v21.6h-11.6z" fill-rule="evenodd" fill="#fff"/>
<path d="M133.6 110.4h11.6v21.6h-11.6z" fill="none" stroke="#000" stroke-width=".5"/>
<path d="M134.5 112.3h2M134.7 128.6h3.7M140.4 126.5h2.2" fill="none" stroke="#000" stroke-width=".36"/>
<path d="M179.8 111.1h-3.5v7.7" fill="none" stroke="#000" stroke-width=".2"/>
<path d="M179.4 116.4l5.3 3.2-5.3 3.2z" fill="#fff"/>
<path d="M179.4 116.4l5.3 3.2-5.3 3.2z" fill="none" stroke="#000" stroke-width=".5"/>
<circle cx="184.7" cy="119.6" r=".17" fill="#000"/>
<path d="M178.6 119.6h.1" fill="none" stroke="#000" stroke-width=".2"/>
<circle cx="178.5" cy="119.6" r=".8" fill="#fff"/>
<circle cx="178.5" cy="119.6" r=".8" fill="none" stroke="#000" stroke-width=".2"/>
<path d="M168.3 116.4l5.3 3.2-5.3 3.1z" fill="#fff"/>
<path d="M168.3 116.4l5.3 3.2-5.3 3.1z" fill="none" stroke="#000" stroke-width=".5"/>
<circle cx="173.6" cy="119.6" r=".17" fill="#000"/>
<path d="M174.4 119.6h.1" fill="none" stroke="#000" stroke-width=".2"/>
<circle cx="174.5" cy="119.6" r=".8" fill="#fff"/>
<circle cx="174.5" cy="119.6" r=".8" fill="none" stroke="#000" stroke-width=".2"/>
<circle cx="176.3" cy="119.6" r=".66" fill="#000" stroke="#000" stroke-width=".34"/>
<circle cx="176.3" cy="119.6" r=".17" fill="#000"/>
<path d="M154.7 115.6h7.8v7.9h-7.8z" fill-rule="evenodd" fill="#fff"/>
<path d="M154.7 115.6h7.8v7.9h-7.8z" fill="none" stroke="#000" stroke-width=".5"/>
<path d="M165.4 119.6v15h22.9v-15" fill="none" stroke="#000" stroke-width=".2"/>
<path d="M171.1 130.7h7.9v7.9h-7.9z" fill-rule="evenodd" fill="#fff"/>
<path d="M171.1 130.7h7.9v7.9h-7.9z" fill="none" stroke="#000" stroke-width=".5"/>
<path d="M150.3 115.8h2M156.3 107.2h3.8M195.3 118.2h2.2M173 143.9h3.8" fill="none" stroke="#000" stroke-width=".36"/>
<g font-size="4.9">
<text x="172.8" y="9.9">CD74HCT4543</text>
<text x="107.8" y="14.8">BCD-TO-7 SEGMENT LATCH/DECODER/DRIVER</text>
</g>
<text font-size="3.9" x="23.2" y="30.2">logic diagram</text>
<text font-size="3.5" x="112.7" y="271">•</text>
<g font-size="2.8">
<text x="35.3" y="39.5">BI</text>
<text x="38.7" y="36.6">7</text>
<text x="158.3" y="40.1">9</text>
<text x="161.8" y="42.3">a</text>
<text x="25" y="52.9">D0</text>
<text x="29.6" y="50.1">5</text>
<text x="46.2" y="53.6">D0</text>
<text x="52.5" y="53.6">Q0</text>
<text x="47.7" y="58.8">Latch</text>
<text x="157.4" y="54.5">10</text>
<text x="161.8" y="56.7">b</text>
<text x="52.5" y="63.8">Q0</text>
<text x="35.8" y="70.6">LD</text>
<text x="35.8" y="66.1">LD</text>
<text x="46.2" y="66.3">LD</text>
<text x="46.8" y="70.6">LD</text>
<text x="157.2" y="83.6">11</text>
<text x="29.6" y="87.5">3</text>
<text x="161.8" y="86.1">c</text>
<text x="25.1" y="90.2">D1</text>
<text x="46.1" y="90.2">D</text>
<text x="47.8" y="95.4">Latch</text>
<text x="52.5" y="90.2">Q1</text>
<text x="52.5" y="100.7">Q1</text>
<text x="157.4" y="99.5">12</text>
<text x="161.8" y="101.7">d</text>
<text x="35.8" y="103.2">LD</text>
<text x="35.8" y="107.7">LD</text>
<text x="46.2" y="107.3">LD</text>
<text x="46.2" y="103.2">LD</text>
<text x="156.3" y="109.9">LD</text>
<text x="180.5" y="112.4">Qn</text>
<text x="134.5" y="115">Dn</text>
<text x="140.4" y="116.4">Qn</text>
<text x="150.3" y="118.4">Dn</text>
<text x="157.7" y="118.4">P</text>
<text x="25.1" y="125.9">D2</text>
<text x="29.9" y="123.3">2</text>
<text x="46.2" y="125.4">D2</text>
<text x="146.8" y="120.5">≡</text>
<text x="157.7" y="122.4">n</text>
<text x="173.1" y="125.6">LD</text>
<text x="195.3" y="120.9">Qn</text>
<text x="47.7" y="131.7">Latch</text>
<text x="52.5" y="126.2">Q2</text>
<text x="134.7" y="131.2">LD</text>
<text x="134.7" y="128.1">LD</text>
<text x="140.4" y="129.1">Qn</text>
<text x="156.7" y="131.9">LD</text>
<text x="52.5" y="137">Q2</text>
<text x="174.1" y="133.6">P</text>
<text x="174.2" y="137.7">n</text>
<text x="36.6" y="143.4">LD</text>
<text x="36.6" y="139">LD</text>
<text x="46.2" y="142.7">LD</text>
<text x="46.2" y="139.1">LD</text>
<text x="156.8" y="144.4">13</text>
<text x="162.2" y="146.7">e</text>
<text x="173" y="146.6">LD</text>
<text x="29.9" y="160.8">4</text>
<text x="25.1" y="163.8">D3</text>
<text x="46.2" y="163.8">D3</text>
<text x="52.5" y="163.2">Q3</text>
<text x="47.7" y="169.3">Latch</text>
<text x="157.1" y="171.6">15</text>
<text x="162.2" y="173.6">f</text>
<text x="35.8" y="177.2">LD</text>
<text x="46.2" y="177.4">LD</text>
<text x="52.5" y="174.7">Q3</text>
<text x="35.8" y="181.7">LD</text>
<text x="46.2" y="181.7">LD</text>
<text x="31" y="191.6">1</text>
<text x="26" y="194.5">LD</text>
<text x="55.6" y="194.4">LD</text>
<text x="157.4" y="195.3">14</text>
<text x="162.5" y="197.7">g</text>
<text x="55.6" y="202.2">LD</text>
<text x="102.4" y="203.8">6</text>
<text x="96.6" y="207">PH</text>
<text x="199.2" y="270.8">3</text>
</g>
<text font-size="2.5" x="162" y="22.7">SCHS281A – REVISED MAY 2003</text>
<g font-size="2.1">
<text x="85.3" y="271">POST OFFICE BOX 655303</text>
<text x="114.9" y="271">DALLAS, TEXAS 75265</text>
</g>
</svg>
